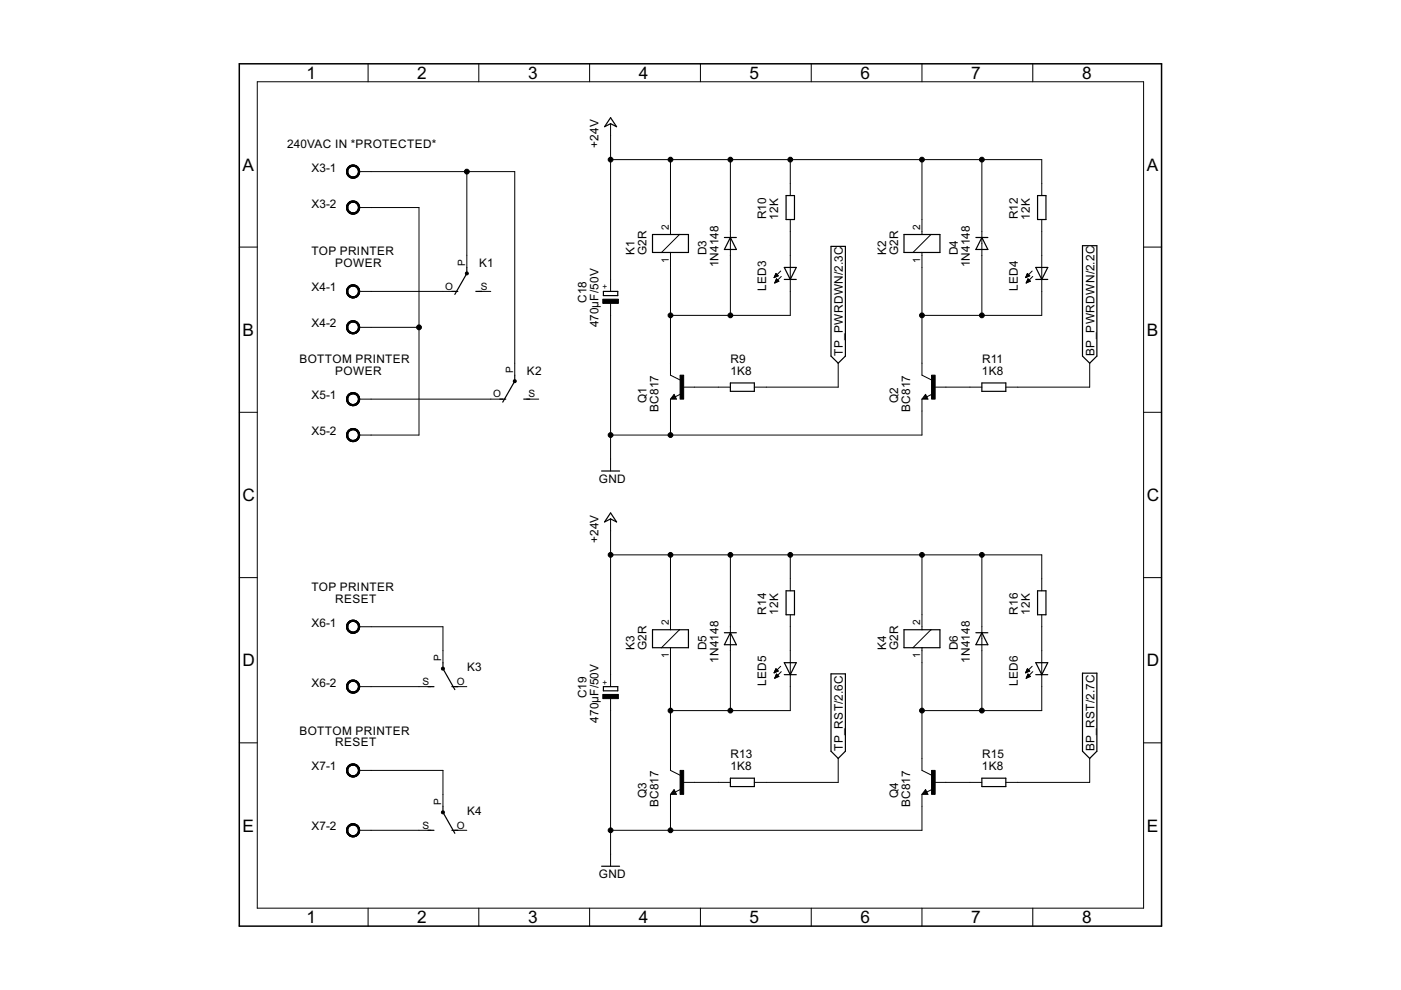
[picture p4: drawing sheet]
<svg xmlns="http://www.w3.org/2000/svg" width="297mm" height="210mm" viewBox="0 0 297 210" stroke-linecap="round" stroke-linejoin="round" font-family="sans-serif">
<path d="M50.7 13.5v182.9zM50.7 13.5h195.6zM50.7 196.4h195.6zM246.3 13.5v182.9z" fill="#000" stroke="#000" stroke-width=".32"/>
<g fill="#000" stroke="#000" stroke-width=".21">
<path d="M54.5 17.3v175.3zM78 13.5v3.8zM101.5 13.5v3.8zM125 13.5v3.8zM148.5 13.5v3.8zM172 13.5v3.8zM195.5 13.5v3.8zM219 13.5v3.8zM54.5 17.3h188zM76.1 36.4h2.6zM99 36.4v17.8zM99 36.4h10.1z"/>
<path d="M78.7 36.4h20.3zM109.1 36.4v40.6zM129.5 26.2v2.6zM129.5 33.8v25.4zM129.5 28.8v5zM142.2 33.8h12.7zM129.5 33.8h12.7zM154.9 33.8h12.7zM167.6 38.9v2.6zM167.6 33.8h27.9zM167.6 33.8v5.1zM195.5 33.8v12.7z"/>
<path d="M195.5 33.8h12.7zM208.2 33.8v15.3zM208.2 33.8h12.7zM220.9 38.9v2.6zM220.9 33.8v5.1zM50.7 52.4h3.8zM76.1 44h2.6zM88.8 44v25.4zM78.7 44h10.1zM99 54.2v2.5zM129.5 59.2v2.6zM142.2 46.5v2.6z"/>
<path d="M142.2 54.2v2.5zM142.2 49.1v.6zM142.2 53.5v.7zM142.2 33.8v12.7zM144.1 49.7l-3.8 3.8zM154.9 51.6v2.6zM154.9 49.1v2.5zM154.9 33.8v15.3zM164.5 58l-.4 .9zM164.2 58.7h.3zM164.3 58.6h.5zM164.3 58.4h.7z"/>
<path d="M164.3 59.9h.2zM164.4 58.3h.4zM164.4 59.8h.4zM164.4 58.2h.3zM164.4 59.6h.7zM164.4 59.5h.6zM164.5 58.1h.1zM164.5 58l.5 .5zM164.5 59.4h.4zM164.5 59.3h.3zM164.6 59.1l.5 .5zM164.1 58.9l.9-.4z"/>
<path d="M164.3 60l.8-.4zM165.5 57.5l-1.4 1.4zM165.7 58.6l-1.4 1.4zM167.6 54.2v2.5zM167.6 56.7v2.5zM167.6 46.5v2.6zM167.6 49.1v5.1zM195.5 46.5v2.6zM195.5 54.2v2.5zM195.5 49.1v.6zM195.5 53.5v.7zM197.4 49.7l-3.8 3.8z"/>
<path d="M208.2 51.6v2.6zM208.2 49.1v2.5zM217.8 58l-.4 .9zM217.5 58.8h.1zM217.5 58.7h.4zM217.6 58.6h.5zM217.6 59.9h.2zM217.6 58.4h.7zM217.7 58.3h.5zM217.7 59.8h.4zM217.7 59.6h.7zM217.7 58.2h.4z"/>
<path d="M217.8 58.1h.1zM217.8 59.5h.6zM217.8 58l.5 .5zM217.8 59.4h.4zM217.9 59.3h.2zM218 59.1l.5 .5zM217.4 58.9l.9-.4zM217.6 60l.9-.4zM218.8 57.5l-1.4 1.4zM219 58.6l-1.4 1.4zM220.9 54.2v2.5zM220.9 56.7v2.5z"/>
<path d="M220.9 46.5v2.6zM220.9 49.1v5.1zM242.5 52.4h3.8zM76.1 61.8h2.6zM76.1 69.4h2.6zM78.7 69.4h10.1zM88.8 69.4v22.8zM93.9 61.8h2.5zM78.7 61.8h15.2zM101.5 61.8h2.6zM109.1 77v2.5zM129.5 64.3v2.6z"/>
<path d="M142.2 77v2.5zM142.2 79.5l2 1.1zM142.2 66.9v10.1zM142.2 56.7v10.2zM142.2 66.9h12.7zM154.9 54.2v12.7zM154.9 66.9h12.7zM164.6 59.1l-.3 .9zM167.6 59.2v2.6zM167.6 61.8v5.1zM195.5 77v2.5zM195.5 79.5l2 1.1z"/>
<path d="M195.5 66.9v10.1zM195.5 56.7v10.2zM195.5 66.9h12.7zM208.2 54.2v12.7zM208.2 66.9h12.7zM218 59.1l-.4 .9zM220.9 59.2v2.6zM220.9 61.8v5.1zM50.7 87.4h3.8zM76.1 84.6h2.6zM76.1 92.2h2.6zM78.7 92.2h10.1z"/>
<path d="M78.7 84.6h25.4zM104.1 84.6h2.5zM111.7 84.6h2.5zM129.5 97.3v2.6zM129.5 66.9v25.3zM129.5 92.2v5.1zM142.2 84.6v2.6zM142.2 84.6h1.2zM142.2 87.2v5zM142.2 92.2h53.3zM129.5 92.2h12.7zM142.9 83.6l-.7 1z"/>
<path d="M143.2 84.1l1.2-.6zM142.9 83.6l.5 1zM144.7 82.1h2.5zM147.2 82.1h5.1zM152.3 82.1h2.6zM159.9 82.1h2.6zM162.5 82.1h15.2zM177.7 77v5.1zM195.5 84.6v2.6zM195.5 84.6h1.2zM195.5 87.2v5zM196.2 83.6l-.7 1z"/>
<path d="M196.5 84.1l1.2-.6zM196.2 83.6l.5 1zM198 82.1h2.6zM200.6 82.1h5zM205.6 82.1h2.6zM213.3 82.1h2.5zM215.8 82.1h15.2zM231 77v5.1zM242.5 87.4h3.8zM129.5 110v2.6zM129.5 117.6h12.7zM129.5 112.6v5z"/>
<path d="M142.2 117.6h12.7zM154.9 117.6h12.7zM167.6 117.6h27.9zM195.5 117.6h12.7zM208.2 117.6v15.3zM208.2 117.6h12.7zM220.9 117.6v5.1zM50.7 122.5h3.8zM76.1 132.9h2.6zM93.9 138v2.5zM93.9 132.9v5.1zM78.7 132.9h15.2z"/>
<path d="M142.2 130.3v2.6zM142.2 132.9v.6zM142.2 137.3v.7zM142.2 117.6v12.7zM144.1 133.5l-3.8 3.8zM154.9 135.4v2.6zM154.9 132.9v2.5zM154.9 117.6v15.3zM167.6 138v2.5zM167.6 130.3v2.6zM167.6 122.7v2.6zM167.6 117.6v5.1z"/>
<path d="M167.6 132.9v5.1zM195.5 130.3v2.6zM195.5 132.9v.6zM195.5 137.3v.7zM195.5 117.6v12.7zM197.4 133.5l-3.8 3.8zM208.2 135.4v2.6zM208.2 132.9v2.5zM220.9 138v2.5zM220.9 130.3v2.6zM220.9 122.7v2.6zM220.9 132.9v5.1z"/>
<path d="M242.5 122.5h3.8zM50.7 157.5h3.8zM76.1 145.6h2.6zM78.7 145.6h10.1zM88.8 145.6h2.6zM96.4 145.6h2.6zM129.5 148.1v2.6zM129.5 143v2.6zM129.5 117.6v25.4zM142.2 138v2.5zM142.2 150.7h12.7zM142.2 140.5v10.2z"/>
<path d="M154.9 138v12.7zM154.9 150.7h12.7zM164.5 141.8l-.4 .9zM164.1 142.6h.2zM164.2 142.5h.3zM164.3 142.3h.5zM164.6 142.9l-.3 .9zM164.3 142.2h.7zM164.3 143.7h.2zM164.4 142.1h.4zM164.4 143.6h.4zM164.4 142h.3z"/>
<path d="M164.4 143.4h.7zM164.4 143.3h.6zM164.5 141.9h.1zM164.5 141.8l.5 .5zM164.5 143.2h.4zM164.5 143.1h.3zM164.6 142.9l.5 .5zM164.1 142.7l.9-.4zM164.3 143.8l.8-.4zM165.5 141.3l-1.4 1.4zM165.7 142.4l-1.4 1.4zM167.6 143v2.6z"/>
<path d="M167.6 140.5v2.5zM167.6 145.6v5.1zM195.5 138v2.5zM195.5 150.7h12.7zM195.5 140.5v10.2zM208.2 138v12.7zM208.2 150.7h12.7zM217.8 141.8l-.4 .9zM217.5 142.6h.1zM217.5 142.5h.4zM217.6 142.3h.6zM218 142.9l-.4 .9z"/>
<path d="M217.6 142.2h.7zM217.6 143.7h.2zM217.7 142.1h.5zM217.7 143.6h.4zM217.7 143.4h.7zM217.7 142h.4zM217.8 141.9h.1zM217.8 143.3h.6zM217.8 141.8l.5 .5zM217.8 143.2h.4zM217.9 143.1h.2zM218 142.9l.5 .5z"/>
<path d="M217.4 142.7l.9-.4zM217.6 143.8l.9-.4zM217.4 142.7l1.4-1.4zM219 142.4l-1.4 1.4zM220.9 143v2.6zM220.9 140.5v2.5zM220.9 145.6v5.1zM242.5 157.5h3.8zM76.1 163.3h2.6zM76.1 176h2.6zM88.8 176h2.6zM78.7 176h10.1z"/>
<path d="M93.9 168.4v2.6zM93.9 163.3v5.1zM78.7 163.3h15.2zM96.4 176h2.6zM129.5 150.7v25.3zM142.2 168.4v2.6zM142.2 160.8v2.5zM142.2 163.3l2 1.1zM142.2 168.4h1.2zM142.2 171v5zM142.2 176h53.3zM129.5 176h12.7z"/>
<path d="M142.2 150.7v10.1zM142.9 167.4l-.7 1zM143.2 167.9l1.2-.6zM142.9 167.4l.5 1zM144.7 165.9h2.5zM147.2 165.9h5.1zM152.3 165.9h2.6zM159.9 165.9h2.6zM162.5 165.9h15.2zM177.7 160.8v5.1zM195.5 168.4v2.6zM195.5 160.8v2.5z"/>
<path d="M195.5 163.3l2 1.1zM195.5 168.4h1.2zM195.5 171v5zM195.5 150.7v10.1zM196.2 167.4l-.7 1zM196.5 167.9l1.2-.6zM196.2 167.4l.5 1zM198 165.9h2.6zM200.6 165.9h5zM205.6 165.9h2.6zM213.3 165.9h2.5zM215.8 165.9h15.2z"/>
<path d="M231 160.8v5.1zM54.5 192.6h188zM78 192.6v3.8zM101.5 192.6v3.8zM125 192.6v3.8zM129.5 181.1v2.6zM129.5 176v5.1zM148.5 192.6v3.8zM172 192.6v3.8zM195.5 192.6v3.8zM219 192.6v3.8zM242.5 17.3v175.3z"/>
<path d="M73.9 35.4a1.39 1.39 0 0 1 2.2 .3 1.39 1.39 0 0 1-.9 2 1.39 1.39 0 0 1-1.7-1.3h.2a1.14 1.14 0 0 1 1.7-1 1.14 1.14 0 0 1 .1 2 1.14 1.14 0 0 1-1.8-.7v-.3h-.2z" fill-rule="evenodd"/>
<path d="M73.9 35.4a1.39 1.39 0 0 1 2.2 .3 1.39 1.39 0 0 1-.9 2 1.39 1.39 0 0 1-1.7-1.3h.2a1.14 1.14 0 0 1 1.7-1 1.14 1.14 0 0 1 .1 2 1.14 1.14 0 0 1-1.8-.7v-.3h-.2z" fill-rule="evenodd"/>
<path d="M73.9 35.4a1.39 1.39 0 0 1 2.2 .3 1.39 1.39 0 0 1-.9 2 1.39 1.39 0 0 1-1.7-1.3h.2a1.14 1.14 0 0 1 1.7-1 1.14 1.14 0 0 1 .1 2 1.14 1.14 0 0 1-1.8-.7v-.3h-.2z" fill-rule="evenodd"/>
<path d="M73.9 43.1a1.39 1.39 0 0 1 2.2 .2 1.39 1.39 0 0 1-.9 2.1 1.39 1.39 0 0 1-1.7-1.4h.2a1.14 1.14 0 0 1 1.7-1 1.14 1.14 0 0 1 .1 2 1.14 1.14 0 0 1-1.8-.7v-.3h-.2z" fill-rule="evenodd"/>
<path d="M73.9 43.1a1.39 1.39 0 0 1 2.2 .2 1.39 1.39 0 0 1-.9 2.1 1.39 1.39 0 0 1-1.7-1.4h.2a1.14 1.14 0 0 1 1.7-1 1.14 1.14 0 0 1 .1 2 1.14 1.14 0 0 1-1.8-.7v-.3h-.2z" fill-rule="evenodd"/>
<path d="M73.9 43.1a1.39 1.39 0 0 1 2.2 .2 1.39 1.39 0 0 1-.9 2.1 1.39 1.39 0 0 1-1.7-1.4h.2a1.14 1.14 0 0 1 1.7-1 1.14 1.14 0 0 1 .1 2 1.14 1.14 0 0 1-1.8-.7v-.3h-.2z" fill-rule="evenodd"/>
<path d="M73.9 60.8a1.39 1.39 0 0 1 2.2 .3 1.39 1.39 0 0 1-.9 2 1.39 1.39 0 0 1-1.7-1.3h.2a1.14 1.14 0 0 1 1.7-1 1.14 1.14 0 0 1 .1 2 1.14 1.14 0 0 1-1.8-.7v-.3h-.2z" fill-rule="evenodd"/>
<path d="M73.9 60.8a1.39 1.39 0 0 1 2.2 .3 1.39 1.39 0 0 1-.9 2 1.39 1.39 0 0 1-1.7-1.3h.2a1.14 1.14 0 0 1 1.7-1 1.14 1.14 0 0 1 .1 2 1.14 1.14 0 0 1-1.8-.7v-.3h-.2z" fill-rule="evenodd"/>
<path d="M73.9 60.8a1.39 1.39 0 0 1 2.2 .3 1.39 1.39 0 0 1-.9 2 1.39 1.39 0 0 1-1.7-1.3h.2a1.14 1.14 0 0 1 1.7-1 1.14 1.14 0 0 1 .1 2 1.14 1.14 0 0 1-1.8-.7v-.3h-.2z" fill-rule="evenodd"/>
<path d="M73.9 68.4a1.4 1.4 0 0 1 2.2 .3 1.4 1.4 0 0 1-.9 2 1.4 1.4 0 0 1-1.7-1.3h.2a1.14 1.14 0 0 1 1.7-1 1.14 1.14 0 0 1 .1 2 1.14 1.14 0 0 1-1.8-.7v-.3h-.2z" fill-rule="evenodd"/>
<path d="M73.9 68.4a1.4 1.4 0 0 1 2.2 .3 1.4 1.4 0 0 1-.9 2 1.4 1.4 0 0 1-1.7-1.3h.2a1.14 1.14 0 0 1 1.7-1 1.14 1.14 0 0 1 .1 2 1.14 1.14 0 0 1-1.8-.7v-.3h-.2z" fill-rule="evenodd"/>
<path d="M73.9 68.4a1.4 1.4 0 0 1 2.2 .3 1.4 1.4 0 0 1-.9 2 1.4 1.4 0 0 1-1.7-1.3h.2a1.14 1.14 0 0 1 1.7-1 1.14 1.14 0 0 1 .1 2 1.14 1.14 0 0 1-1.8-.7v-.3h-.2z" fill-rule="evenodd"/>
<path d="M73.9 83.7a1.4 1.4 0 0 1 2.2 .2 1.4 1.4 0 0 1-.9 2.1 1.4 1.4 0 0 1-1.7-1.4h.2a1.14 1.14 0 0 1 1.7-.9 1.14 1.14 0 0 1 .1 1.9 1.14 1.14 0 0 1-1.8-.7v-.3h-.2z" fill-rule="evenodd"/>
<path d="M73.9 83.7a1.4 1.4 0 0 1 2.2 .2 1.4 1.4 0 0 1-.9 2.1 1.4 1.4 0 0 1-1.7-1.4h.2a1.14 1.14 0 0 1 1.7-.9 1.14 1.14 0 0 1 .1 1.9 1.14 1.14 0 0 1-1.8-.7v-.3h-.2z" fill-rule="evenodd"/>
<path d="M73.9 83.7a1.4 1.4 0 0 1 2.2 .2 1.4 1.4 0 0 1-.9 2.1 1.4 1.4 0 0 1-1.7-1.4h.2a1.14 1.14 0 0 1 1.7-.9 1.14 1.14 0 0 1 .1 1.9 1.14 1.14 0 0 1-1.8-.7v-.3h-.2z" fill-rule="evenodd"/>
<path d="M73.9 91.3a1.4 1.4 0 0 1 2.2 .2 1.4 1.4 0 0 1-.9 2.1 1.4 1.4 0 0 1-1.7-1.4h.2a1.14 1.14 0 0 1 1.7-.9 1.14 1.14 0 0 1 .1 1.9 1.14 1.14 0 0 1-1.8-.7v-.3h-.2z" fill-rule="evenodd"/>
<path d="M73.9 91.3a1.4 1.4 0 0 1 2.2 .2 1.4 1.4 0 0 1-.9 2.1 1.4 1.4 0 0 1-1.7-1.4h.2a1.14 1.14 0 0 1 1.7-.9 1.14 1.14 0 0 1 .1 1.9 1.14 1.14 0 0 1-1.8-.7v-.3h-.2z" fill-rule="evenodd"/>
<path d="M73.9 91.3a1.4 1.4 0 0 1 2.2 .2 1.4 1.4 0 0 1-.9 2.1 1.4 1.4 0 0 1-1.7-1.4h.2a1.14 1.14 0 0 1 1.7-.9 1.14 1.14 0 0 1 .1 1.9 1.14 1.14 0 0 1-1.8-.7v-.3h-.2z" fill-rule="evenodd"/>
<path d="M73.9 131.9a1.39 1.39 0 0 1 2.2 .3 1.39 1.39 0 0 1-.9 2 1.39 1.39 0 0 1-1.7-1.3h.2a1.14 1.14 0 0 1 1.7-1 1.14 1.14 0 0 1 .1 2 1.14 1.14 0 0 1-1.8-.7v-.3h-.2z" fill-rule="evenodd"/>
<path d="M73.9 131.9a1.39 1.39 0 0 1 2.2 .3 1.39 1.39 0 0 1-.9 2 1.39 1.39 0 0 1-1.7-1.3h.2a1.14 1.14 0 0 1 1.7-1 1.14 1.14 0 0 1 .1 2 1.14 1.14 0 0 1-1.8-.7v-.3h-.2z" fill-rule="evenodd"/>
<path d="M73.9 131.9a1.39 1.39 0 0 1 2.2 .3 1.39 1.39 0 0 1-.9 2 1.39 1.39 0 0 1-1.7-1.3h.2a1.14 1.14 0 0 1 1.7-1 1.14 1.14 0 0 1 .1 2 1.14 1.14 0 0 1-1.8-.7v-.3h-.2z" fill-rule="evenodd"/>
<path d="M73.9 144.6a1.4 1.4 0 0 1 2.2 .2 1.4 1.4 0 0 1-.9 2.1 1.4 1.4 0 0 1-1.7-1.3h.2a1.14 1.14 0 0 1 1.7-1 1.14 1.14 0 0 1 .1 2 1.14 1.14 0 0 1-1.8-.7v-.3h-.2z" fill-rule="evenodd"/>
<path d="M73.9 144.6a1.4 1.4 0 0 1 2.2 .2 1.4 1.4 0 0 1-.9 2.1 1.4 1.4 0 0 1-1.7-1.3h.2a1.14 1.14 0 0 1 1.7-1 1.14 1.14 0 0 1 .1 2 1.14 1.14 0 0 1-1.8-.7v-.3h-.2z" fill-rule="evenodd"/>
<path d="M73.9 144.6a1.4 1.4 0 0 1 2.2 .2 1.4 1.4 0 0 1-.9 2.1 1.4 1.4 0 0 1-1.7-1.3h.2a1.14 1.14 0 0 1 1.7-1 1.14 1.14 0 0 1 .1 2 1.14 1.14 0 0 1-1.8-.7v-.3h-.2z" fill-rule="evenodd"/>
<path d="M93.7 141.5h.4v.5h-.4z" fill-rule="evenodd"/>
<path d="M73.9 162.4a1.4 1.4 0 0 1 2.2 .2 1.4 1.4 0 0 1-.9 2.1 1.4 1.4 0 0 1-1.7-1.4h.2a1.14 1.14 0 0 1 1.7-.9 1.14 1.14 0 0 1 .1 1.9 1.14 1.14 0 0 1-1.8-.7v-.3h-.2z" fill-rule="evenodd"/>
<path d="M73.9 162.4a1.4 1.4 0 0 1 2.2 .2 1.4 1.4 0 0 1-.9 2.1 1.4 1.4 0 0 1-1.7-1.4h.2a1.14 1.14 0 0 1 1.7-.9 1.14 1.14 0 0 1 .1 1.9 1.14 1.14 0 0 1-1.8-.7v-.3h-.2z" fill-rule="evenodd"/>
<path d="M73.9 162.4a1.4 1.4 0 0 1 2.2 .2 1.4 1.4 0 0 1-.9 2.1 1.4 1.4 0 0 1-1.7-1.4h.2a1.14 1.14 0 0 1 1.7-.9 1.14 1.14 0 0 1 .1 1.9 1.14 1.14 0 0 1-1.8-.7v-.3h-.2z" fill-rule="evenodd"/>
<path d="M73.9 175.1a1.4 1.4 0 0 1 2.2 .2 1.4 1.4 0 0 1-.9 2.1 1.4 1.4 0 0 1-1.7-1.4h.2a1.14 1.14 0 0 1 1.7-.9 1.14 1.14 0 0 1 .1 1.9 1.14 1.14 0 0 1-1.8-.7v-.3h-.2z" fill-rule="evenodd"/>
<path d="M73.9 175.1a1.4 1.4 0 0 1 2.2 .2 1.4 1.4 0 0 1-.9 2.1 1.4 1.4 0 0 1-1.7-1.4h.2a1.14 1.14 0 0 1 1.7-.9 1.14 1.14 0 0 1 .1 1.9 1.14 1.14 0 0 1-1.8-.7v-.3h-.2z" fill-rule="evenodd"/>
<path d="M73.9 175.1a1.4 1.4 0 0 1 2.2 .2 1.4 1.4 0 0 1-.9 2.1 1.4 1.4 0 0 1-1.7-1.4h.2a1.14 1.14 0 0 1 1.7-.9 1.14 1.14 0 0 1 .1 1.9 1.14 1.14 0 0 1-1.8-.7v-.3h-.2z" fill-rule="evenodd"/>
<path d="M93.7 172h.4v.5h-.4z" fill-rule="evenodd"/>
<circle cx="99" cy="36.4" r=".51"/>
<circle cx="129.5" cy="33.8" r=".51"/>
<circle cx="142.2" cy="33.8" r=".51"/>
<circle cx="154.9" cy="33.8" r=".51"/>
<circle cx="167.6" cy="33.8" r=".51"/>
<circle cx="195.5" cy="33.8" r=".51"/>
<circle cx="208.2" cy="33.8" r=".51"/>
<circle cx="99" cy="58" r=".33"/>
<circle cx="88.8" cy="69.4" r=".51"/>
<circle cx="142.2" cy="66.9" r=".51"/>
<circle cx="154.9" cy="66.9" r=".51"/>
<circle cx="195.5" cy="66.9" r=".51"/>
<circle cx="208.2" cy="66.9" r=".51"/>
<circle cx="109.1" cy="80.8" r=".32"/>
<circle cx="129.5" cy="92.2" r=".51"/>
<circle cx="142.2" cy="92.2" r=".51"/>
<circle cx="129.5" cy="117.6" r=".51"/>
<circle cx="142.2" cy="117.6" r=".51"/>
<circle cx="154.9" cy="117.6" r=".51"/>
<circle cx="167.6" cy="117.6" r=".51"/>
<circle cx="195.5" cy="117.6" r=".51"/>
<circle cx="208.2" cy="117.6" r=".51"/>
<circle cx="142.2" cy="150.7" r=".51"/>
<circle cx="154.9" cy="150.7" r=".51"/>
<circle cx="195.5" cy="150.7" r=".51"/>
<circle cx="208.2" cy="150.7" r=".51"/>
<circle cx="129.5" cy="176" r=".51"/>
<circle cx="142.2" cy="176" r=".51"/>
</g>
<g fill="#000" stroke="#000" stroke-width=".25">
<path d="M128.2 26.9l1.3-.7zM129.5 25l-1.3 1.9zM129.5 26.2l1.2 .7zM129.5 25l1.2 1.9zM99 58l-2.6 4.4zM99 56.7v1.3zM138.3 49.7v3.8zM138.3 53.5h2zM140.3 53.5h1.9zM138.3 49.7h3.9zM142.2 53.5h3.8zM142.2 49.7h1.9z"/>
<path d="M144.1 49.7h1.9zM146 49.7v3.8zM153.6 50.4h1.3zM153.6 52.9h2.5zM154.9 50.4l-1.3 2.5zM154.9 50.4h1.2zM154.9 50.4l1.2 2.5zM166.7 41.5v5zM166.7 46.5h1.7zM166.7 41.5h1.7zM166.3 56.7l1.3 2.5zM166.3 59.2h1.3z"/>
<path d="M166.3 56.7h1.3zM168.4 41.5v5zM168.8 56.7l-1.2 2.5zM167.6 59.2h1.2zM167.6 56.7h1.2zM176.2 52.2h3zM191.7 49.7v3.8zM191.7 53.5h1.9zM193.6 53.5h1.9zM191.7 49.7h3.8zM195.5 53.5h3.8zM195.5 49.7h1.9z"/>
<path d="M197.4 49.7h1.9zM199.3 49.7v3.8zM206.9 50.4h1.3zM206.9 52.9h2.5zM208.2 50.4l-1.3 2.5zM208.2 50.4h1.2zM208.2 50.4l1.2 2.5zM220 41.5v5zM220 46.5h1.8zM220 41.5h1.8zM219.6 56.7l1.3 2.5zM219.6 59.2h1.3z"/>
<path d="M219.6 56.7h1.3zM221.8 41.5v5zM222.1 56.7l-1.2 2.5zM220.9 59.2h1.2zM220.9 56.7h1.2zM229.5 52.1h3.1zM95.8 61.8h1.3zM100.9 61.8h1.3zM127.9 62.7h3.1zM127.9 61.8v.9zM127.9 61.8h3.1zM131 61.8v.9z"/>
<path d="M176.2 52.2v23.3zM176.2 75.5l1.5 1.5zM177.7 77l1.5-1.5zM179.2 52.2v23.3zM229.5 52.1v23.4zM229.5 75.5l1.5 1.5zM231 77l1.6-1.5zM232.6 52.1v23.4zM106 84.6h1.2zM109.1 80.8l-2.5 4.5zM109.1 79.5v1.3zM111 84.6h1.3z"/>
<path d="M127.6 99.9h3.8zM142.9 83.9l-.5 .6zM142.9 84.1l-.1 .3zM142.9 83.9l.3 .5zM142.4 84.5h.8zM142.8 84.4h.4zM154.9 83h5zM154.9 81.2v1.8zM154.9 81.2h5zM159.9 81.2v1.8zM196.2 83.9l-.5 .6zM196.2 84.1l-.1 .3z"/>
<path d="M196.2 83.9l.3 .5zM195.7 84.5h.8zM196.1 84.4h.4zM208.2 83h5.1zM208.2 81.2v1.8zM208.2 81.2h5.1zM213.3 81.2v1.8zM128.2 110.7l1.3-.7zM129.5 108.8l-1.3 1.9zM129.5 110l1.2 .7zM129.5 108.8l1.2 1.9zM138.3 133.5v3.8z"/>
<path d="M138.3 137.3h2zM140.3 137.3h1.9zM138.3 133.5h3.9zM142.2 137.3h3.8zM142.2 133.5h1.9zM144.1 133.5h1.9zM146 133.5v3.8zM153.6 134.2h1.3zM153.6 136.7h2.5zM154.9 134.2l-1.3 2.5zM154.9 134.2h1.2zM154.9 134.2l1.2 2.5z"/>
<path d="M166.7 125.3v5zM166.7 130.3h1.7zM166.7 125.3h1.7zM168.4 125.3v5zM191.7 133.5v3.8zM191.7 137.3h1.9zM193.6 137.3h1.9zM191.7 133.5h3.8zM195.5 137.3h3.8zM195.5 133.5h1.9zM197.4 133.5h1.9zM199.3 133.5v3.8z"/>
<path d="M206.9 134.2h1.3zM206.9 136.7h2.5zM208.2 134.2l-1.3 2.5zM208.2 134.2h1.2zM208.2 134.2l1.2 2.5zM220 125.3v5zM220 130.3h1.8zM220 125.3h1.8zM221.8 125.3v5zM90.7 145.6h1.3zM93.9 141.8l2.5 4.4zM93.9 140.5v1.3z"/>
<path d="M95.8 145.6h1.3zM127.9 146.5h3.1zM127.9 145.6v.9zM127.9 145.6h3.1zM131 145.6v.9zM166.3 140.5l1.3 2.5zM166.3 143h1.3zM166.3 140.5h1.3zM168.8 140.5l-1.2 2.5zM167.6 143h1.2zM167.6 140.5h1.2zM176.2 142.9v16.4z"/>
<path d="M176.2 142.9h3zM179.2 142.9v16.4zM219.6 140.5l1.3 2.5zM219.6 143h1.3zM219.6 140.5h1.3zM222.1 140.5l-1.2 2.5zM220.9 143h1.2zM220.9 140.5h1.2zM229.5 142.7v16.6zM229.5 142.7h3.1zM232.6 142.7v16.6zM90.7 176h1.3z"/>
<path d="M93.9 172.2l2.5 4.5zM93.9 171v1.2zM95.8 176h1.3zM142.9 167.7l-.5 .6zM142.9 167.9l-.1 .3zM142.9 167.7l.3 .5zM142.4 168.3h.8zM142.8 168.2h.4zM154.9 166.8h5zM154.9 165v1.8zM154.9 165h5zM159.9 165v1.8z"/>
<path d="M176.2 159.3l1.5 1.5zM177.7 160.8l1.5-1.5zM196.2 167.7l-.5 .6zM196.2 167.9l-.1 .3zM196.2 167.7l.3 .5zM195.7 168.3h.8zM196.1 168.2h.4zM208.2 166.8h5.1zM208.2 165v1.8zM208.2 165h5.1zM213.3 165v1.8zM229.5 159.3l1.5 1.5z"/>
<path d="M231 160.8l1.6-1.5zM127.6 183.7h3.8z"/>
</g>
<path d="M127.8 63.4h3.3v.9h-3.3zM144.2 79.5h.7v5.1h-.7zM197.5 79.5h.8v5.1h-.8zM127.8 147.2h3.3v.9h-3.3zM144.2 163.3h.7v5.1h-.7zM197.5 163.3h.8v5.1h-.8z" fill="#000" stroke="#000" stroke-width=".21"/>
<g font-size="4.1">
<text x="65" y="16.7">1</text>
<text x="88.5" y="16.7">2</text>
<text x="112" y="16.7">3</text>
<text x="135.5" y="16.7">4</text>
<text x="158.9" y="16.7">5</text>
<text x="182.4" y="16.7">6</text>
<text x="205.9" y="16.7">7</text>
<text x="229.4" y="16.7">8</text>
<text x="51.4" y="36.2">A</text>
<text x="243.1" y="36.2">A</text>
<text x="51.4" y="71.2">B</text>
<text x="243.1" y="71.2">B</text>
<text x="51.4" y="106.3">C</text>
<text x="243.1" y="106.3">C</text>
<text x="51.4" y="141.3">D</text>
<text x="243.1" y="141.3">D</text>
<text x="51.4" y="176.3">E</text>
<text x="243.1" y="176.3">E</text>
<text x="65" y="195.8">1</text>
<text x="88.5" y="195.8">2</text>
<text x="112" y="195.8">3</text>
<text x="135.5" y="195.8">4</text>
<text x="158.9" y="195.8">5</text>
<text x="182.4" y="195.8">6</text>
<text x="205.9" y="195.8">7</text>
<text x="229.4" y="195.8">8</text>
</g>
<g font-size="2.8">
<text x="60.9" y="31.3">240VAC IN *PROTECTED*</text>
<text x="126.9" y="31.3" transform="rotate(-90 126.9 31.3)">+24V</text>
<text x="66" y="36.4">X3-1</text>
<text x="66" y="44">X3-2</text>
<text x="162.5" y="46.5" transform="rotate(-90 162.5 46.5)">R10</text>
<text x="165" y="46.5" transform="rotate(-90 165 46.5)">12K</text>
<text x="215.8" y="46.5" transform="rotate(-90 215.8 46.5)">R12</text>
<text x="218.3" y="46.5" transform="rotate(-90 218.3 46.5)">12K</text>
<text x="66" y="54.2">TOP PRINTER</text>
<text x="71.1" y="56.7">POWER</text>
<text x="101.6" y="56.7">K1</text>
<text x="134.5" y="54.1" transform="rotate(-90 134.5 54.1)">K1</text>
<text x="137.1" y="54.1" transform="rotate(-90 137.1 54.1)">G2R</text>
<text x="149.8" y="54.1" transform="rotate(-90 149.8 54.1)">D3</text>
<text x="152.3" y="56.7" transform="rotate(-90 152.3 56.7)">1N4148</text>
<text x="187.9" y="54.1" transform="rotate(-90 187.9 54.1)">K2</text>
<text x="190.4" y="54.1" transform="rotate(-90 190.4 54.1)">G2R</text>
<text x="203.1" y="54.1" transform="rotate(-90 203.1 54.1)">D4</text>
<text x="205.6" y="56.7" transform="rotate(-90 205.6 56.7)">1N4148</text>
<text x="66" y="61.8">X4-1</text>
<text x="124.4" y="64.3" transform="rotate(-90 124.4 64.3)">C18</text>
<text x="162.5" y="61.7" transform="rotate(-90 162.5 61.7)">LED3</text>
<text x="215.8" y="61.7" transform="rotate(-90 215.8 61.7)">LED4</text>
<text x="66" y="69.4">X4-2</text>
<text x="126.9" y="69.4" transform="rotate(-90 126.9 69.4)">470µF/50V</text>
<text x="63.5" y="77">BOTTOM PRINTER</text>
<text x="154.9" y="77">R9</text>
<text x="178.7" y="75.4" transform="rotate(-90 178.7 75.4)">TP_PWRDWN/2.3C</text>
<text x="208.2" y="77">R11</text>
<text x="232" y="75.4" transform="rotate(-90 232 75.4)">BP_PWRDWN/2.2C</text>
<text x="71.1" y="79.6">POWER</text>
<text x="111.7" y="79.6">K2</text>
<text x="154.9" y="79.6">1K8</text>
<text x="208.2" y="79.6">1K8</text>
<text x="66" y="84.6">X5-1</text>
<text x="137.1" y="85.5" transform="rotate(-90 137.1 85.5)">Q1</text>
<text x="139.6" y="87.3" transform="rotate(-90 139.6 87.3)">BC817</text>
<text x="190.4" y="85.5" transform="rotate(-90 190.4 85.5)">Q2</text>
<text x="192.9" y="87.3" transform="rotate(-90 192.9 87.3)">BC817</text>
<text x="66" y="92.3">X5-2</text>
<text x="127" y="102.4">GND</text>
<text x="126.9" y="115.1" transform="rotate(-90 126.9 115.1)">+24V</text>
<text x="66" y="125.3">TOP PRINTER</text>
<text x="71.1" y="127.8">RESET</text>
<text x="162.5" y="130.3" transform="rotate(-90 162.5 130.3)">R14</text>
<text x="165" y="130.3" transform="rotate(-90 165 130.3)">12K</text>
<text x="215.8" y="130.3" transform="rotate(-90 215.8 130.3)">R16</text>
<text x="218.3" y="130.3" transform="rotate(-90 218.3 130.3)">12K</text>
<text x="66" y="132.9">X6-1</text>
<text x="134.5" y="137.9" transform="rotate(-90 134.5 137.9)">K3</text>
<text x="137.1" y="137.9" transform="rotate(-90 137.1 137.9)">G2R</text>
<text x="149.8" y="137.9" transform="rotate(-90 149.8 137.9)">D5</text>
<text x="187.9" y="137.9" transform="rotate(-90 187.9 137.9)">K4</text>
<text x="190.4" y="137.9" transform="rotate(-90 190.4 137.9)">G2R</text>
<text x="203.1" y="137.9" transform="rotate(-90 203.1 137.9)">D6</text>
<text x="99" y="142.3">K3</text>
<text x="152.3" y="140.5" transform="rotate(-90 152.3 140.5)">1N4148</text>
<text x="205.6" y="140.5" transform="rotate(-90 205.6 140.5)">1N4148</text>
<text x="66" y="145.6">X6-2</text>
<text x="124.4" y="148.1" transform="rotate(-90 124.4 148.1)">C19</text>
<text x="162.5" y="145.5" transform="rotate(-90 162.5 145.5)">LED5</text>
<text x="215.8" y="145.5" transform="rotate(-90 215.8 145.5)">LED6</text>
<text x="63.5" y="155.7">BOTTOM PRINTER</text>
<text x="126.9" y="153.2" transform="rotate(-90 126.9 153.2)">470µF/50V</text>
<text x="71.1" y="158.3">RESET</text>
<text x="154.9" y="160.8">R13</text>
<text x="178.7" y="159.2" transform="rotate(-90 178.7 159.2)">TP_RST/2.6C</text>
<text x="208.2" y="160.8">R15</text>
<text x="232" y="159.2" transform="rotate(-90 232 159.2)">BP_RST/2.7C</text>
<text x="66" y="163.4">X7-1</text>
<text x="154.9" y="163.4">1K8</text>
<text x="208.2" y="163.4">1K8</text>
<text x="99" y="172.7">K4</text>
<text x="137.1" y="169.3" transform="rotate(-90 137.1 169.3)">Q3</text>
<text x="139.6" y="171.1" transform="rotate(-90 139.6 171.1)">BC817</text>
<text x="190.4" y="169.3" transform="rotate(-90 190.4 169.3)">Q4</text>
<text x="192.9" y="171.1" transform="rotate(-90 192.9 171.1)">BC817</text>
<text x="66" y="176">X7-2</text>
<text x="127" y="186.2">GND</text>
</g>
<g font-size="2.4">
<text x="141.8" y="48.7" transform="rotate(-90 141.8 48.7)">2</text>
<text x="195.1" y="48.7" transform="rotate(-90 195.1 48.7)">2</text>
<text x="98.6" y="56.3" transform="rotate(-90 98.6 56.3)">P</text>
<text x="141.8" y="55.7" transform="rotate(-90 141.8 55.7)">1</text>
<text x="195.1" y="55.7" transform="rotate(-90 195.1 55.7)">1</text>
<text x="94.4" y="61.4">O</text>
<text x="101.9" y="61.4">S</text>
<text x="108.8" y="79.2" transform="rotate(-90 108.8 79.2)">P</text>
<text x="104.5" y="84.3">O</text>
<text x="112.1" y="84.3">S</text>
<text x="141.8" y="132.5" transform="rotate(-90 141.8 132.5)">2</text>
<text x="195.1" y="132.5" transform="rotate(-90 195.1 132.5)">2</text>
<text x="93.6" y="140.1" transform="rotate(-90 93.6 140.1)">P</text>
<text x="141.8" y="139.5" transform="rotate(-90 141.8 139.5)">1</text>
<text x="195.1" y="139.5" transform="rotate(-90 195.1 139.5)">1</text>
<text x="89.5" y="145.2">S</text>
<text x="96.8" y="145.2">O</text>
<text x="93.6" y="170.6" transform="rotate(-90 93.6 170.6)">P</text>
<text x="89.5" y="175.7">S</text>
<text x="96.8" y="175.7">O</text>
</g>
<g font-size="2">
<text x="128.9" y="61.4" transform="rotate(-90 128.9 61.4)">+</text>
<text x="128.9" y="145.2" transform="rotate(-90 128.9 145.2)">+</text>
</g>
</svg>
